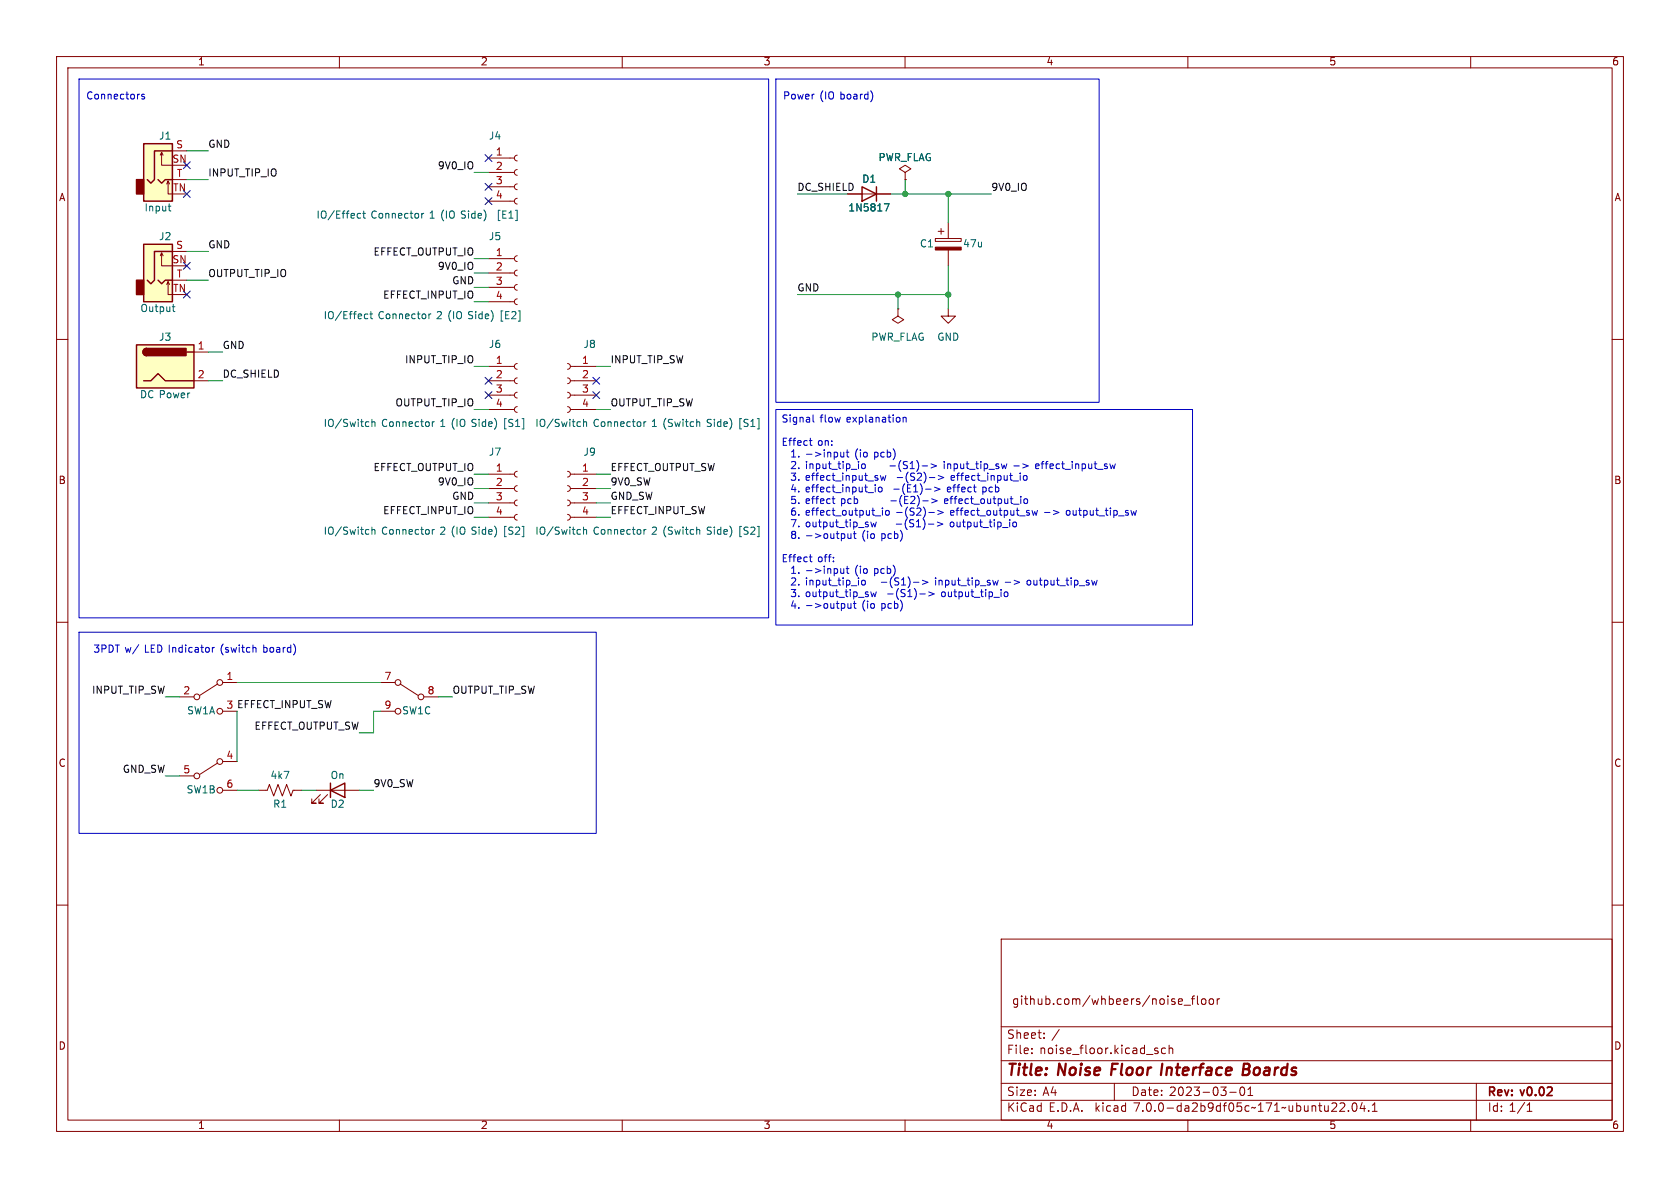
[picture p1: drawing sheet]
<svg xmlns="http://www.w3.org/2000/svg" width="297mm" height="210mm" viewBox="0 0 297 210" stroke-linecap="round" stroke-linejoin="round" font-family="sans-serif">
<g fill="none" stroke="#840000" stroke-width=".18">
<path d="M10 10h277v190h-277zM12 12h273v186h-273zM60 10v2M110 10v2M160 10v2M210 10v2M260 10v2M28.3 27.4l.3-.5v2.3h1.9M28.6 26.9l.2 .5M29.5 32.5l.2-.5v2.3h.8M29.7 32l.3 .5M30.5 26.7h2.5"/>
<path d="M30.5 31.8h2.5M86.4 35.6h4.5M86.4 33h4.5M86.4 30.5h4.5M86.4 27.9h4.5M91.4 35.1l-.3 .1-.2 .3 .2 .4 .3 .2M91.4 32.5l-.3 .1-.2 .4 .2 .4 .3 .1M91.4 30l-.3 .1-.2 .4 .2 .3 .3 .2M91.4 27.4l-.3 .2-.2 .3 .2 .4 .3 .1M149.9 34.3h7.6M160 30.5l1-.7-1-.6-1 .6 1 .7v1.3M160 31.8h.1"/>
<path d="M167.6 39.4v2.8M10 60h2M28.3 45.2l.3-.5v2.3h1.9M28.6 44.7l.2 .5M29.5 50.3l.2-.5v2.3h.8M29.7 49.8l.3 .5M30.5 44.5h2.5M30.5 49.5h2.5M86.4 53.3h4.5M86.4 50.8h4.5M86.4 48.3h4.5M86.4 45.7h4.5"/>
<path d="M91.4 52.8l-.3 .2-.2 .3 .2 .4 .3 .1M91.4 50.3l-.3 .1-.2 .4 .2 .4 .3 .1M91.4 47.8l-.3 .1-.2 .3 .2 .4 .3 .2M91.4 45.2l-.3 .1-.2 .4 .2 .4 .3 .1M158.7 54.6v1.3l1.1 .6-1.1 .7-1-.7 1-.6M158.7 54.6h.1M165.4 42.2h4.5v.5h-4.5zM165.9 40.9h1M166.4 40.4v1M167.6 54.6v1.3h1.3l-1.3 1.3-1.2-1.3h1.2M167.6 44.2v2.8M285 60h2"/>
<path d="M34.3 62.2h2.5M34.3 67.3h2.5M86.4 67.3h4.5M86.4 72.4h4.5M86.4 69.9h4.5M86.4 64.8h4.5M91.4 71.9l-.3 .1-.2 .4 .2 .3 .3 .2M91.4 69.3l-.3 .2-.2 .3 .2 .4 .3 .2M91.4 66.8l-.3 .1-.2 .4 .2 .4 .3 .1M91.4 64.3l-.3 .1-.2 .4 .2 .3 .3 .2M100.3 71.9l.4 .1 .1 .4-.1 .4-.4 .1M100.3 69.3l.4 .2 .1 .4-.1 .3-.4 .2"/>
<path d="M100.3 66.8l.4 .2 .1 .3-.1 .4-.4 .1M100.3 64.3l.4 .1 .1 .4-.1 .3-.4 .2M100.8 67.3h4.6M100.8 72.4h4.6M100.8 69.9h4.6M100.8 64.8h4.6M86.4 91.4h4.5M86.4 88.9h4.5M86.4 86.4h4.5M86.4 83.8h4.5M91.4 90.9l-.3 .2-.2 .3 .2 .4 .3 .1M91.4 88.4l-.3 .1-.2 .4 .2 .4 .3 .1"/>
<path d="M91.4 85.9l-.3 .1-.2 .3 .2 .4 .3 .2M91.4 83.3l-.3 .1-.2 .4 .2 .4 .3 .1M100.3 90.9l.4 .2 .1 .4-.1 .3-.4 .1M100.3 88.4l.4 .1 .1 .4-.1 .4-.4 .1M100.3 85.9l.4 .1 .1 .4-.1 .3-.4 .2M100.3 83.3l.4 .2 .1 .3-.1 .4-.4 .1M100.8 91.4h4.6M100.8 88.9h4.6M100.8 86.4h4.6M100.8 83.8h4.6M10 110h2M285 110h2"/>
<path d="M31.7 123.2h2.6M31.7 137.2h2.6M38.5 120.9l-3.2 2M38.5 134.9l-3.2 2M39.4 139.7h2.5M39.4 120.7h2.5M39.4 125.7h2.5M39.4 134.6h2.5M45.7 139.7h1.5l.4-1 .8 2 .7-2 .8 2 .8-2 .7 2 .4-1h1.5M55.9 139.7h7.6M67.3 120.7h2.5M67.3 125.7h2.5"/>
<path d="M70.7 120.9l3.2 2M74.9 123.2h2.6M10 160h2M56.6 140.5l-1.5 1.5h.8h-.8v-.8M57.9 140.5l-1.5 1.5h.7h-.7v-.8M285 160h2M177 166h108v32h-108zM209.3 177.7h1.2M210.6 176.6h.6M211.2 176.1l-.4 .2v1.3M211.7 176.1v1.2l.2 .3M212.5 176.7l.2-.1 .4 .1 .1 .6-.2 .2-.3 .1-.2-.2z"/>
<path d="M213.8 176.7l.2-.1 .5 .1v.6l-.1 .2-.4 .1-.2-.2zM215.2 176.6v1M215.6 176.6h-.3l-.1 .2M60 198v2M110 198v2M160 198v2M177 194.5h108M177 191.5h108M177 187.5h108M177 181.5h108M182.4 186.1v.2M182.4 185.3v.2"/>
<path d="M184.6 183.4v.2M184.6 182.6v.2M197 191.5v3M204.3 185.8h.4l.1 .2-.3 .3h-.2M204.3 185.3h.4M206 185.3h-.4l-.3 .2v.5l.2 .2h.5M206.7 185.4l.2-.1h.4v1M206.7 184.8v1.5M210 198v2M217.4 193.1h1.1M219.4 192.2h.1a.81 .81 0 0 1 .6 .6 .81 .81 0 0 1-.3 .8l-.1 .1a.81 .81 0 0 1-.6-.7 .81 .81 0 0 1 .3-.8zM220.6 193.7h.9"/>
<path d="M220.6 192.6l.4-.4v1.5M236.9 195.1l.6-.1 .2 .1v.3l-.9 1.1h.9M238.4 196.3v.2M239.2 195h.2a.81 .81 0 0 1 .6 .6 .81 .81 0 0 1-.3 .8l-.2 .1a.81 .81 0 0 1-.6-.7 .81 .81 0 0 1 .3-.8zM240.8 194.9l-.3 1.1h.9M241.2 195.5v1M242 196.3v.2M242.6 196.5h.9M242.6 195.4l.4-.4v1.5M260 198v2M261 191.5v6.5M270 196.5h.8"/>
<path d="M270 195.4l.4-.4v1.5"/>
<circle cx="34.8" cy="123.2" r=".51"/>
<circle cx="34.8" cy="137.2" r=".51"/>
<circle cx="38.9" cy="120.7" r=".51"/>
<circle cx="38.9" cy="125.7" r=".51"/>
<circle cx="38.9" cy="139.7" r=".51"/>
<circle cx="38.9" cy="134.6" r=".51"/>
<circle cx="70.4" cy="120.7" r=".51"/>
<circle cx="70.4" cy="125.7" r=".51"/>
<circle cx="74.4" cy="123.2" r=".51"/>
</g>
<path d="M205.5 188l-.3 2M219.8 189h.7M220.5 189l.3 .2M220.8 188.2l-.2-.2h-.7l-.2 2h.7l.5-.3M220.9 188.6l-.4 .4" fill="none" stroke="#840000" stroke-width=".4"/>
<g fill="#ffffc2" stroke="#ffffc2" stroke-width=".18">
<path d="M25.4 25.4h5.1v10.2h-5.1z"/>
<path d="M25.4 43.2h5.1v10.1h-5.1z"/>
<path d="M24.1 61h10.2v7.6h-10.2z"/>
</g>
<g fill="#840000" stroke="#840000" stroke-width=".25">
<path d="M24.1 31.8h1.3v2.5h-1.3z"/>
<path d="M24.1 49.5h1.3v2.6h-1.3z"/>
<path d="M25.5 61.8l.4-.2v1.3a.64 .64 0 0 1-.6-.4 .64 .64 0 0 1 .2-.7z"/>
<path d="M25.9 61.6h7v1.3h-7z"/>
</g>
<g fill="none" stroke="#840000" stroke-width=".25">
<path d="M25.4 25.4h5.1v10.2h-5.1zM27.9 31.8l.7 .6 .6-.6h1.3M30.5 26.7h-3.2v5.1l-.6 .6-.7-.6M152.4 33l2.5 1.3-2.5 1.3zM154.9 33v2.6M25.4 43.2h5.1v10.1h-5.1zM27.9 49.5l.7 .7 .6-.7h1.3M30.5 44.5h-3.2v5l-.6 .7-.7-.7M24.1 61h10.2v7.6h-10.2zM25.4 67.3h1.3l1.2-1.3 1.3 1.3h5.1M25.9 61.6a.64 .64 0 0 0-.6 .6 .64 .64 0 0 0 .6 .7M33 62.2h1.3"/>
<path d="M58.4 139.7l2.6-1.3v2.6zM58.4 138.4v2.6"/>
</g>
<g fill="none" stroke="#006464" stroke-width=".18">
<path d="M29.7 36.5h.5M30 37.2l.2 .1M63.3 38.5h.5M63.3 37.8h.5M64.1 37.7h.5M64.3 37.3v1.1l.3 .2M74.6 37.7v.9M74.9 37.7l-.3 .3M156.3 36h.9l-.6 1.3M30.4 54.2h.5M30.6 54.9l.3 .2M64.5 56.3h.5"/>
<path d="M64.5 55.6h.5M65.4 55.5h.5M65.6 55.1v1.1l.3 .1M75.8 55.5v.8M76.2 55.5l-.4 .2M65.7 74.1v1.3M65.7 74.7l.2-.1h.3l.1 .8M76.4 74.6v.8M76.8 74.6l-.4 .2M103.2 74.7l.1-.1h.3l.1 .8M103.2 74.1v1.3M113.8 74.6v.8"/>
<path d="M114.2 74.6l-.4 .2M123.7 74.6v.8M65.7 93.2v1.2M65.7 93.7l.2-.1 .3 .1 .1 .7M76.4 93.6v.8M76.8 93.6l-.4 .2M103.2 93.2v1.2M103.2 93.7l.1-.1 .3 .1 .1 .7M113.8 93.6v.8M114.2 93.6l-.4 .2M123.7 93.7v.7"/>
</g>
<path d="M165.4 43.7h4.5v.5h-4.5z" fill="#840000" stroke="#840000" stroke-width=".18"/>
<g fill="none" stroke="#0000c2" stroke-width=".18">
<path d="M14 14h121.9v95.2h-121.9zM25.5 16.7h-.3l-.2 .1 .1 .2 .4 .1v.3h-.5M137.2 14h57.1v57.1h-57.1zM154.2 16.4l.1 .5-.1 .7M137.2 72.4h73.6v38.1h-73.6zM143.1 77.9h.5M143.3 78.5l.3 .2M143.7 73.3v1.1l.2 .2M149.2 79.9v.9M149.6 79.9h.5M149.8 79.5v1.1l.3 .2M159.7 73.8v.8"/>
<path d="M159.7 73.9l.1-.1h.3l.1 .8M143.1 98.5h.5M143.3 99.1l.3 .2M147.5 89h.1M149.2 80.7l-.2 .1-.3-.1M149.9 94.3l.1 .8 .3 .1 .1-.1M150.4 94.3v.9M151 93.9v1.1l.3 .2M152.4 82.1l-.1 .5 .3 .2h.3l.1-.2-.1-.5M153.9 92.3l.3 .8 .2-.6 .3 .6 .2-.8M154.7 86.1v.9M155.5 86.1l.3 .1 .1 .2-.1 .5-.3 .1-.2-.2v-.6"/>
<path d="M155.6 84.1l.3 .8 .2-.6 .3 .6 .2-.8M156 89.8v.1M156 90.2v.9M156.6 90.3l.2-.1 .4 .1v.5l-.1 .2-.3 .1-.2-.1zM157.3 82.4h1M157.5 88.5h1M158.4 92.6h1M163.6 86.5h1M164.2 90.6h1M164.3 84.4h1M164.6 82l1 .4-1 .3M164.7 88.2l1 .3-1 .4"/>
<path d="M165.2 86.1l1 .4-1 .3M165.7 92.3l1 .3-1 .4M165.8 90.2l.9 .4-.9 .4M165.9 84.1l.9 .3-.9 .4M166.9 81.6v.1M166.9 82v.8M167 88.6l.6-.1-.1-.3h-.3l-.2 .2v.6h.5M168 92.4v.5l.2 .2M173.7 86.1v1.3M173.7 86.9l.2 .1M179.2 82.4h1M179.7 92.4v.5l-.1 .2h-.3"/>
<path d="M181 84.1h.3l.3 .2v.4l-.3 .2-.3-.1-.1-.1zM181.2 88.2h.3l.2 .2-.1 .5-.4 .1M182.4 90.2l.3 .9 .2-.6 .3 .6 .2-.9M183.1 82.4l.6-.1-.1-.2-.3-.1-.2 .2v.6h.5M188.6 90.3l-.1 .2 .1 .5M197.2 82l-.3 .8M200.9 90.2l-.2 .9M14 111.8h91.4v35.5h-91.4zM37.5 114.4v.9M37.9 114.4l-.4 .3M149.2 100.5v.9M149.2 101.2l-.2 .2-.3-.1"/>
<path d="M149.6 100.5h.5M149.8 100.1v1.1l.3 .2M149.9 106.7l.1 .8h.3l.1-.1M150.4 106.7v.8M151 106.3v1.1l.3 .1M152.4 102.7l-.1 .5 .3 .2h.3l.1-.2-.1-.5M153.9 104.6l.3 .9 .2-.6 .3 .6 .2-.9M161.5 102.9h1M162.6 105h1M163.1 102.6l.9 .3-.9 .4M164.2 104.6l.9 .4-.9 .4M165.4 102.1v.2"/>
<path d="M165.4 102.6v.8M176.5 102.6l-.3 .8M177.6 104.7l.3-.1 .3 .3-.1 .5h-.5M177.7 102.9h1M182 102.6h-.3l-.1 .2v.5l.4 .1"/>
</g>
<g fill="none" stroke="#009600" stroke-width=".18">
<path d="M33 31.8h3.8M33 26.7h3.8M83.8 30.5h2.6M141 34.3h8.9M157.5 34.3h17.8M160 31.8v2.5M167.6 34.3v5.1M33 49.5h3.8M33 44.5h3.8M83.8 45.7h2.6M83.8 50.8h2.6M83.8 48.3h2.6"/>
<path d="M83.8 53.3h2.6M141 52.1h26.6M158.7 52.1v2.5M167.6 47v7.6M36.8 67.3h2.6M36.8 62.2h2.6M83.8 72.4h2.6M83.8 64.8h2.6M105.4 72.4h2.5M105.4 64.8h2.5M83.8 91.4h2.6M83.8 88.9h2.6"/>
<path d="M83.8 86.4h2.6M83.8 83.8h2.6M105.4 91.4h2.5M105.4 88.9h2.5M105.4 86.4h2.5M105.4 83.8h2.5M29.2 123.2h2.5M29.2 137.2h2.5M41.9 120.7h25.4M41.9 139.7h3.8M41.9 125.7v8.9M53.3 139.7h2.6"/>
<path d="M63.5 139.7h2.5M67.3 125.7h-1.3v3.8h-2.5M77.5 123.2h2.5"/>
</g>
<g fill="none" stroke="#000084" stroke-width=".18">
<path d="M32.4 28.6l1.2 1.2M32.4 33.7l1.2 1.2M33.6 28.6l-1.2 1.2M33.6 33.7l-1.2 1.2M85.8 32.4l1.2 1.2M85.8 35l1.2 1.2M85.8 27.3l1.2 1.2M87 32.4l-1.2 1.2M87 35l-1.2 1.2M87 27.3l-1.2 1.2M32.4 46.4l1.2 1.2M32.4 51.5l1.2 1.2"/>
<path d="M33.6 46.4l-1.2 1.2M33.6 51.5l-1.2 1.2M85.8 69.2l1.2 1.3M85.8 66.7l1.2 1.2M87 69.2l-1.2 1.3M87 66.7l-1.2 1.2M104.8 69.2l1.2 1.3M104.8 66.7l1.2 1.2M106 69.2l-1.2 1.3M106 66.7l-1.2 1.2"/>
</g>
<g fill="#009600" stroke="#009600" stroke-width=".18">
<circle cx="167.6" cy="52.1" r=".46"/>
<circle cx="158.7" cy="52.1" r=".46"/>
<circle cx="160" cy="34.3" r=".46"/>
<circle cx="167.6" cy="34.3" r=".46"/>
</g>
<g font-size="2.8" fill="#840000">
<text x="178" y="190.8">Title:</text>
<text x="187.1" y="190.8">Noise</text>
<text x="197.1" y="190.8">Floor</text>
<text x="206.5" y="190.8">Interface</text>
<text x="221.6" y="190.8">Boards</text>
</g>
<g font-size="2.1" fill="#840000">
<text x="179" y="177.9">github.com/whbeers/noise_floor</text>
<text x="178" y="183.9">Sheet:</text>
<text x="185.9" y="183.9">/</text>
<text x="178" y="186.6">File:</text>
<text x="183.8" y="186.6">noise_floor.kicad_sch</text>
<text x="178" y="196.8">KiCad</text>
<text x="178" y="194">Size:</text>
<text x="184.3" y="194">A4</text>
<text x="185.4" y="196.8">E.D.A.</text>
<text x="193.7" y="196.8">kicad</text>
<text x="200" y="194">Date:</text>
<text x="200.6" y="196.8">7.0.0-da2b9df05c~171~ubuntu22.04.1</text>
<text x="206.7" y="194">2023-03-01</text>
<text x="263" y="194.2">Rev:</text>
<text x="263" y="196.8">Id: 1/1</text>
<text x="269" y="194.2">v0.02</text>
</g>
<g font-size="1.8" fill="#840000">
<text x="35" y="11.8">1</text>
<text x="85" y="11.8">2</text>
<text x="135" y="11.8">3</text>
<text x="185" y="11.8">4</text>
<text x="235" y="11.8">5</text>
<text x="285" y="11.8">6</text>
<text x="10.4" y="35.8">A</text>
<text x="285.4" y="35.8">A</text>
<text x="10.3" y="85.8">B</text>
<text x="285.3" y="85.8">B</text>
<text x="10.3" y="135.8">C</text>
<text x="285.3" y="135.8">C</text>
<text x="10.3" y="185.8">D</text>
<text x="285.3" y="185.8">D</text>
<text x="35" y="199.8">1</text>
<text x="85" y="199.8">2</text>
<text x="135" y="199.8">3</text>
<text x="185" y="199.8">4</text>
<text x="235" y="199.8">5</text>
<text x="285" y="199.8">6</text>
</g>
<g font-size="1.8" fill="#0000c2">
<text x="15.2" y="17.8">Connectors</text>
<text x="138.4" y="17.8">Power</text>
<text x="144.9" y="17.8">(IO board)</text>
<text x="138.2" y="75.1">Signal</text>
<text x="145" y="75.1">flow</text>
<text x="149.8" y="75.1">explanation</text>
<text x="138.2" y="79.2">Effect</text>
<text x="140" y="81.2">1. -&gt;input</text>
<text x="140" y="83.3">2. input_tip_io</text>
<text x="144.6" y="79.2">on:</text>
<text x="151.5" y="81.2">(io</text>
<text x="155" y="81.2">pcb)</text>
<text x="158" y="83.3">-(S1)-&gt;</text>
<text x="167.8" y="83.3">input_tip_sw</text>
<text x="180.2" y="83.3">-&gt;</text>
<text x="184.2" y="83.3">effect_input_sw</text>
<text x="140" y="85.3">3. effect_input_sw</text>
<text x="140" y="87.4">4. effect_input_io</text>
<text x="140" y="89.5">5. effect</text>
<text x="149" y="89.5">pcb</text>
<text x="158.3" y="87.4">-(E1)-&gt;</text>
<text x="158.6" y="89.5">-(E2)-&gt;</text>
<text x="158.9" y="85.3">-(S2)-&gt;</text>
<text x="168" y="87.4">effect</text>
<text x="168.3" y="89.5">effect_output_io</text>
<text x="168.7" y="85.3">effect_input_io</text>
<text x="174.3" y="87.4">pcb</text>
<text x="140" y="91.5">6. effect_output_io</text>
<text x="140" y="93.6">7. output_tip_sw</text>
<text x="140" y="95.6">8. -&gt;output</text>
<text x="152.7" y="95.6">(io</text>
<text x="156.2" y="95.6">pcb)</text>
<text x="158.7" y="91.5">-(S2)-&gt;</text>
<text x="159" y="93.6">-(S1)-&gt;</text>
<text x="168.4" y="91.5">effect_output_sw</text>
<text x="168.8" y="93.6">output_tip_io</text>
<text x="185.1" y="91.5">-&gt;</text>
<text x="189.2" y="91.5">output_tip_sw</text>
<text x="138.2" y="99.7">Effect</text>
<text x="140" y="101.8">1. -&gt;input</text>
<text x="144.6" y="99.7">off:</text>
<text x="151.5" y="101.8">(io</text>
<text x="155" y="101.8">pcb)</text>
<text x="140" y="103.9">2. input_tip_io</text>
<text x="140" y="105.9">3. output_tip_sw</text>
<text x="140" y="108">4. -&gt;output</text>
<text x="152.7" y="108">(io</text>
<text x="156.2" y="108">pcb)</text>
<text x="156.3" y="103.9">-(S1)-&gt;</text>
<text x="157.3" y="105.9">-(S1)-&gt;</text>
<text x="166" y="103.9">input_tip_sw</text>
<text x="167" y="105.9">output_tip_io</text>
<text x="178.4" y="103.9">-&gt;</text>
<text x="182.5" y="103.9">output_tip_sw</text>
<text x="16.5" y="115.6">3PDT w/</text>
<text x="25.7" y="115.6">LED Indicator</text>
<text x="39.3" y="115.6">(switch</text>
<text x="47" y="115.6">board)</text>
</g>
<g font-size="1.8" fill="#006464">
<text x="28.1" y="25">J1</text>
<text x="86.4" y="25">J4</text>
<text x="155.2" y="28.8">PWR_FLAG</text>
<text x="152.4" y="32.6">D1</text>
<text x="25.5" y="37.7">Input</text>
<text x="55.9" y="38.9">IO/Effect</text>
<text x="65.5" y="38.9">Connector</text>
<text x="76" y="38.9">1 (IO Side)</text>
<text x="88.4" y="38.9">[E1]</text>
<text x="149.9" y="37.7">1N5817</text>
<text x="28.1" y="42.7">J2</text>
<text x="86.4" y="42.7">J5</text>
<text x="162.6" y="44">C1</text>
<text x="170.2" y="44">47u</text>
<text x="24.8" y="55.4">Output</text>
<text x="57.2" y="56.7">IO/Effect</text>
<text x="66.8" y="56.7">Connector</text>
<text x="77.3" y="56.7">2 (IO Side)</text>
<text x="88.8" y="56.7">[E2]</text>
<text x="28.1" y="60.5">J3</text>
<text x="86.4" y="61.8">J6</text>
<text x="103.1" y="61.8">J8</text>
<text x="154" y="60.5">PWR_FLAG</text>
<text x="165.6" y="60.5">GND</text>
<text x="24.7" y="70.7">DC Power</text>
<text x="57.2" y="75.8">IO/Switch</text>
<text x="67.4" y="75.8">Connector</text>
<text x="77.9" y="75.8">1 (IO Side)</text>
<text x="89.4" y="75.8">[S1]</text>
<text x="94.6" y="75.8">IO/Switch</text>
<text x="104.8" y="75.8">Connector</text>
<text x="115.3" y="75.8">1 (Switch</text>
<text x="125.2" y="75.8">Side)</text>
<text x="131" y="75.8">[S1]</text>
<text x="86.4" y="80.8">J7</text>
<text x="103.1" y="80.8">J9</text>
<text x="57.2" y="94.8">IO/Switch</text>
<text x="67.4" y="94.8">Connector</text>
<text x="77.9" y="94.8">2 (IO Side)</text>
<text x="89.4" y="94.8">[S2]</text>
<text x="94.6" y="94.8">IO/Switch</text>
<text x="104.8" y="94.8">Connector</text>
<text x="115.3" y="94.8">2 (Switch</text>
<text x="125.2" y="94.8">Side)</text>
<text x="131" y="94.8">[S2]</text>
<text x="33" y="126.6">SW1A</text>
<text x="71" y="126.6">SW1C</text>
<text x="47.7" y="138">4k7</text>
<text x="58.4" y="138">On</text>
<text x="32.9" y="140.5">SW1B</text>
<text x="48.2" y="143.1">R1</text>
<text x="58.4" y="143.1">D2</text>
</g>
<g font-size="1.8" fill="#a90000">
<text x="30.4" y="29">SN</text>
<text x="31.1" y="26.4">S</text>
<text x="87.6" y="27.7">1</text>
<text x="30.5" y="34">TN</text>
<text x="31.2" y="31.5">T</text>
<text x="87.6" y="30.2">2</text>
<text x="87.6" y="32.8">3</text>
<text x="87.6" y="35.3">4</text>
<text x="30.4" y="46.7">SN</text>
<text x="31.1" y="44.2">S</text>
<text x="87.6" y="45.5">1</text>
<text x="30.5" y="51.8">TN</text>
<text x="31.2" y="49.3">T</text>
<text x="87.6" y="48">2</text>
<text x="87.6" y="50.5">3</text>
<text x="87.6" y="53.1">4</text>
<text x="34.9" y="62">1</text>
<text x="87.6" y="64.5">1</text>
<text x="102.8" y="64.5">1</text>
<text x="34.9" y="67.1">2</text>
<text x="87.6" y="67.1">2</text>
<text x="87.6" y="69.6">3</text>
<text x="102.8" y="67.1">2</text>
<text x="102.8" y="69.6">3</text>
<text x="87.6" y="72.1">4</text>
<text x="102.8" y="72.1">4</text>
<text x="87.6" y="83.6">1</text>
<text x="102.8" y="83.6">1</text>
<text x="87.6" y="86.1">2</text>
<text x="87.6" y="88.6">3</text>
<text x="102.8" y="86.1">2</text>
<text x="102.8" y="88.6">3</text>
<text x="87.6" y="91.2">4</text>
<text x="102.8" y="91.2">4</text>
<text x="32.4" y="122.9">2</text>
<text x="40" y="120.4">1</text>
<text x="67.9" y="120.4">7</text>
<text x="67.9" y="125.5">9</text>
<text x="75.5" y="122.9">8</text>
<text x="32.4" y="136.9">5</text>
<text x="40" y="134.4">4</text>
<text x="40" y="139.4">6</text>
</g>
<g font-size="1.8" fill="#0f0f0f">
<text x="36.8" y="26.3">GND</text>
<text x="36.8" y="31.4">INPUT_TIP_IO</text>
<text x="77.3" y="30.1">9V0_IO</text>
<text x="141" y="33.9">DC_SHIELD</text>
<text x="175.3" y="33.9">9V0_IO</text>
<text x="36.8" y="44.1">GND</text>
<text x="65.9" y="45.4">EFFECT_OUTPUT_IO</text>
<text x="77.3" y="47.9">9V0_IO</text>
<text x="36.8" y="49.2">OUTPUT_TIP_IO</text>
<text x="67.6" y="53">EFFECT_INPUT_IO</text>
<text x="79.8" y="50.5">GND</text>
<text x="141" y="51.7">GND</text>
<text x="39.4" y="61.9">GND</text>
<text x="71.5" y="64.4">INPUT_TIP_IO</text>
<text x="107.9" y="64.4">INPUT_TIP_SW</text>
<text x="39.4" y="67">DC_SHIELD</text>
<text x="69.8" y="72">OUTPUT_TIP_IO</text>
<text x="107.9" y="72">OUTPUT_TIP_SW</text>
<text x="65.9" y="83.5">EFFECT_OUTPUT_IO</text>
<text x="107.9" y="83.5">EFFECT_OUTPUT_SW</text>
<text x="77.3" y="86">9V0_IO</text>
<text x="79.8" y="88.6">GND</text>
<text x="107.9" y="88.6">GND_SW</text>
<text x="107.9" y="86">9V0_SW</text>
<text x="67.6" y="91.1">EFFECT_INPUT_IO</text>
<text x="107.9" y="91.1">EFFECT_INPUT_SW</text>
<text x="16.1" y="122.8">INPUT_TIP_SW</text>
<text x="40" y="125.5">3 EFFECT_INPUT_SW</text>
<text x="80" y="122.8">OUTPUT_TIP_SW</text>
<text x="44.9" y="129.2">EFFECT_OUTPUT_SW</text>
<text x="21.6" y="136.8">GND_SW</text>
<text x="66" y="139.4">9V0_SW</text>
</g>
</svg>
